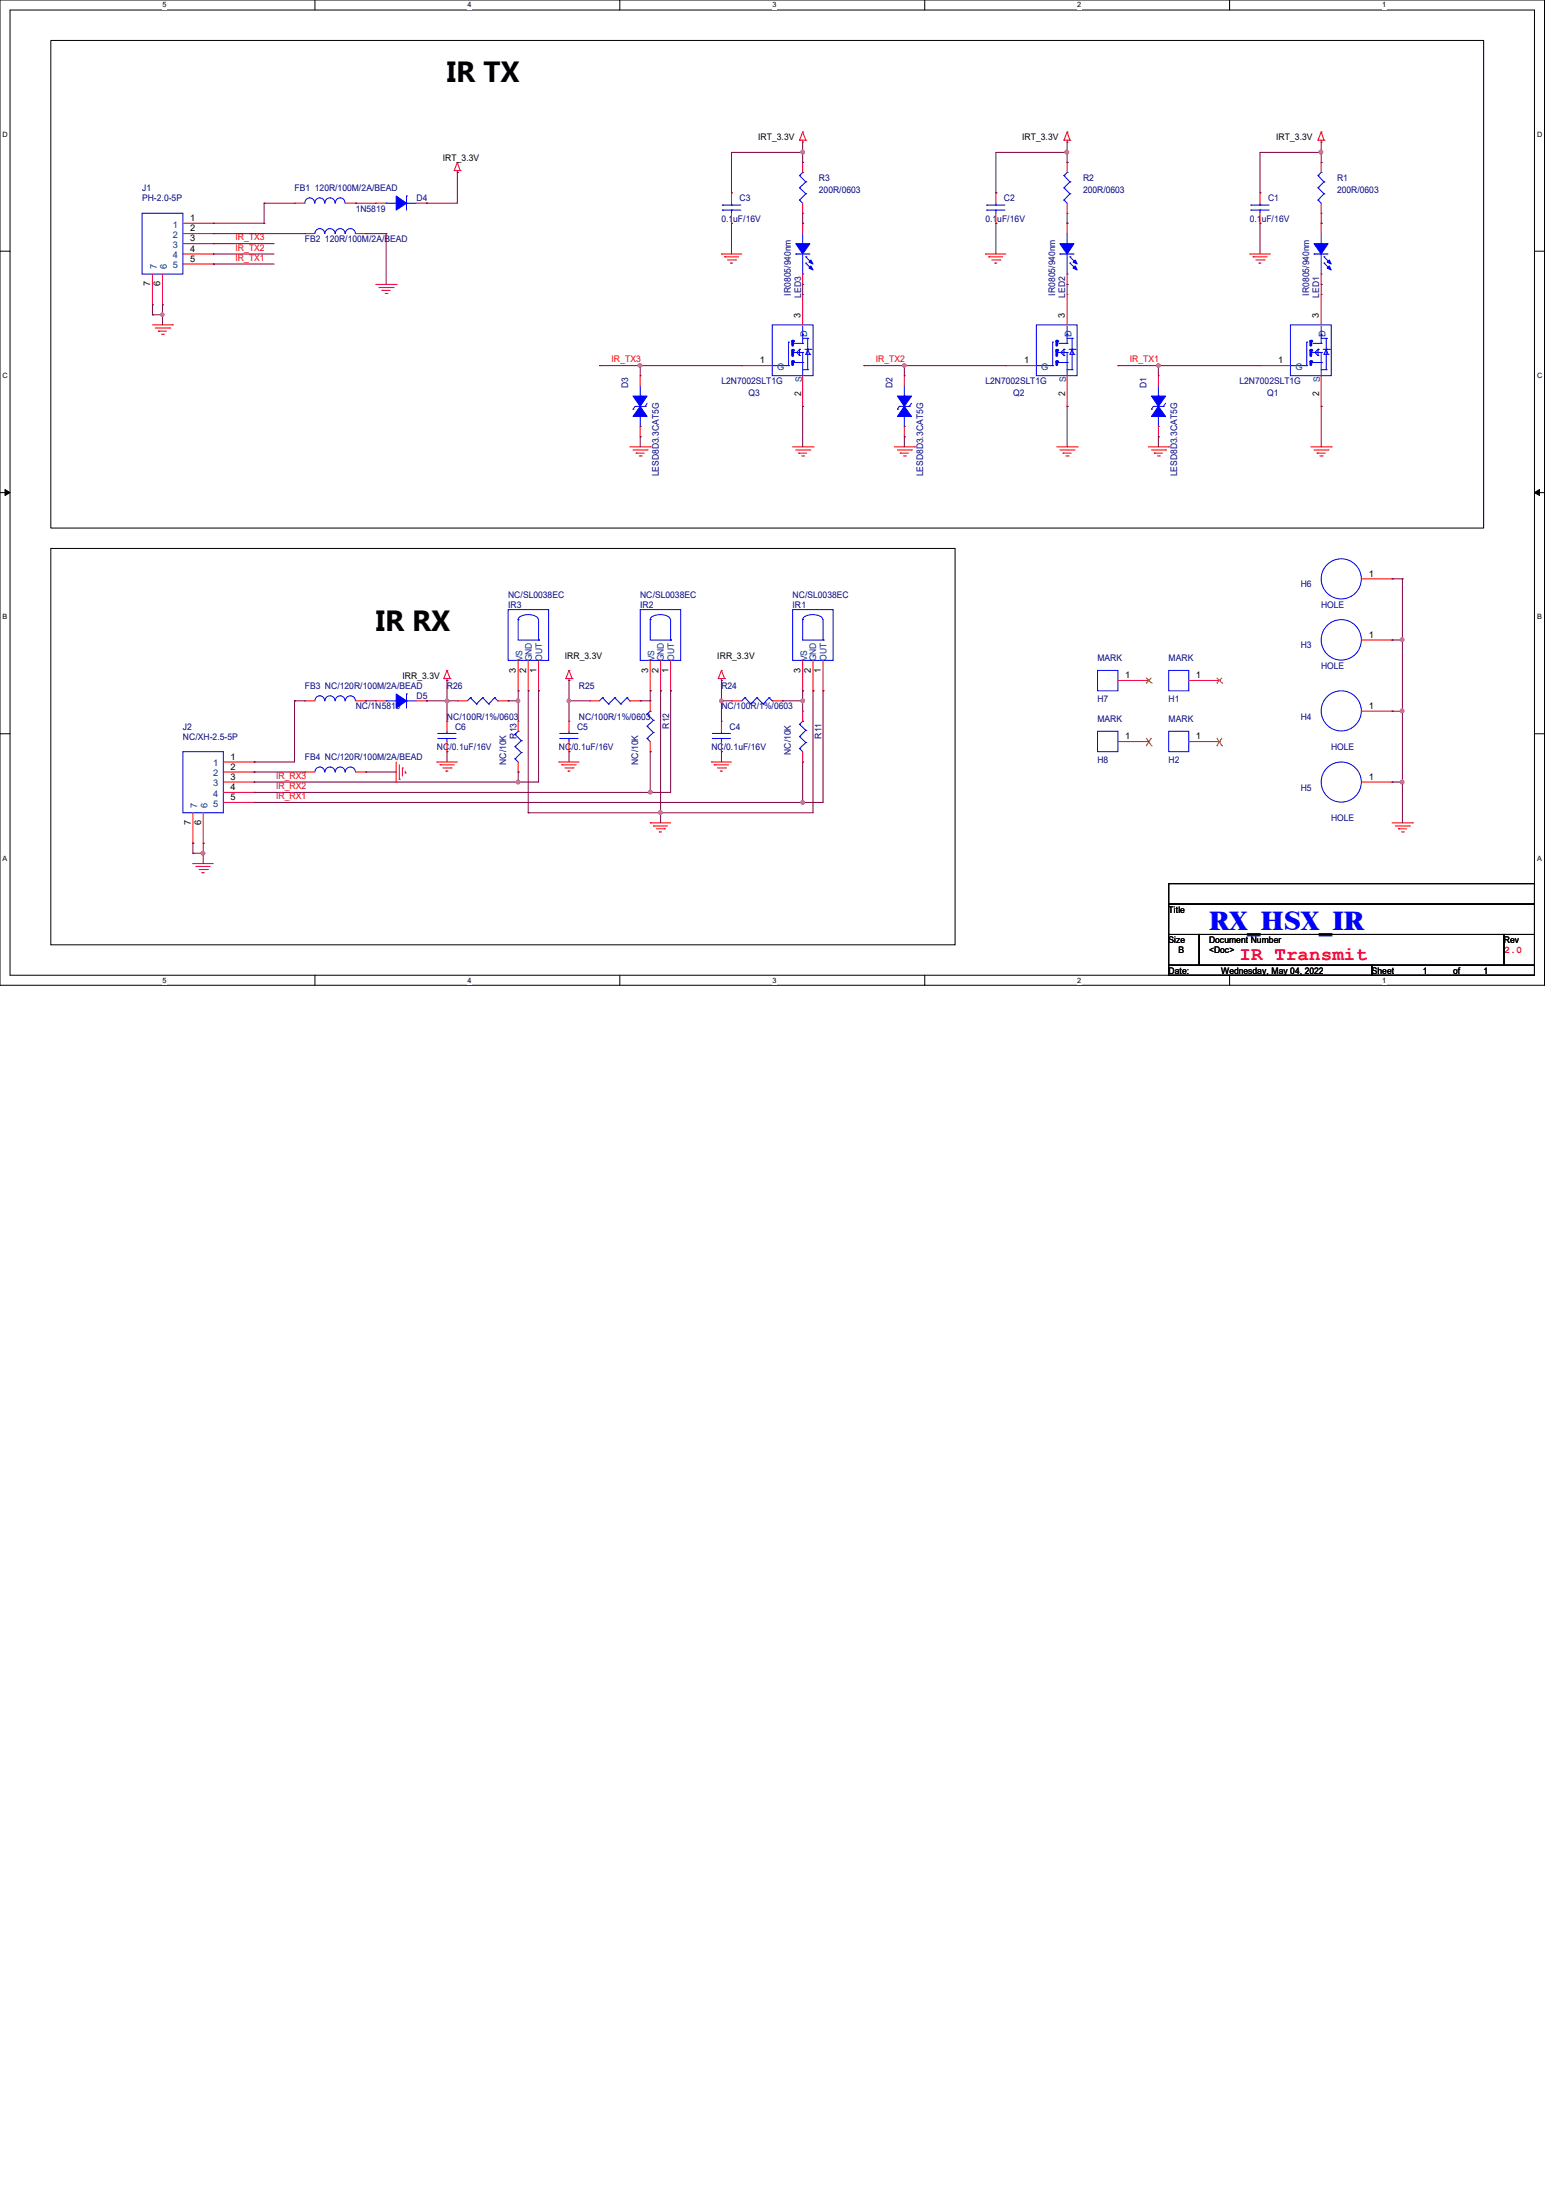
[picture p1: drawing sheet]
<svg xmlns="http://www.w3.org/2000/svg" width="210mm" height="297mm" viewBox="0 0 210 297" stroke-linecap="round" stroke-linejoin="round" font-family="sans-serif">
<path d="M0 0h208.4v133h-208.4zM1.4 1.4h205.7v130.3h-205.7z" fill="none" stroke="#000" stroke-width=".13"/>
<g fill="#fff">
<path d="M21.9 .1h.6v1.1h-.6z"/>
<path d="M21.9 131.8h.6v1.1h-.6z"/>
</g>
<path d="M42.5 0v1.4M42.5 131.7v1.3" fill="none" stroke="#000" stroke-width=".13"/>
<g fill="#fff">
<path d="M63.1 .1h.5v1.1h-.5z"/>
<path d="M63.1 131.8h.5v1.1h-.5z"/>
</g>
<path d="M83.7 0v1.4M83.7 131.7v1.3" fill="none" stroke="#000" stroke-width=".13"/>
<g fill="#fff">
<path d="M104.2 .1h.6v1.1h-.6z"/>
<path d="M104.2 131.8h.6v1.1h-.6z"/>
</g>
<path d="M124.8 0v1.4M124.8 131.7v1.3" fill="none" stroke="#000" stroke-width=".13"/>
<g fill="#fff">
<path d="M145.4 .1h.5v1.1h-.5z"/>
<path d="M145.4 131.8h.5v1.1h-.5z"/>
</g>
<path d="M165.9 0v1.4M165.9 131.7v1.3" fill="none" stroke="#000" stroke-width=".13"/>
<g fill="#fff">
<path d="M186.5 .1h.6v1.1h-.6z"/>
<path d="M186.5 131.8h.6v1.1h-.6z"/>
<path d="M.3 17.6h.8v1.1h-.8z"/>
<path d="M207.4 17.6h.8v1.1h-.8z"/>
<path d="M.3 50.2h.8v1.1h-.8z"/>
<path d="M207.4 50.2h.8v1.1h-.8z"/>
</g>
<path d="M0 33.9h1.4M207.1 33.9h1.3" fill="none" stroke="#000" stroke-width=".13"/>
<g fill="#fff">
<path d="M.3 82.8h.7v1.1h-.7z"/>
<path d="M207.4 82.8h.7v1.1h-.7z"/>
</g>
<path d="M0 66.5h1.4M207.1 66.5h1.3" fill="none" stroke="#000" stroke-width=".13"/>
<path d="M.7 66.1l.7 .4-.7 .4zM207.1 66.5l.7-.4v.8z" fill="#000" stroke="#000" stroke-width=".13"/>
<g fill="#fff">
<path d="M.3 115.3h.7v1.1h-.7z"/>
<path d="M207.4 115.3h.7v1.1h-.7z"/>
</g>
<path d="M6.9 5.5h193.3v65.8h-193.3zM6.9 74h122v53.6h-122zM0 99.1h1.4M207.1 99.1h1.3M157.7 119.3h49.4v2.7h-49.4zM157.7 122h49.4v4.2h-49.4zM157.7 126.2h4.1v4.1h-4.1zM157.7 130.3h27.5v1.4h-27.5zM161.8 126.2h41.2v4.1h-41.2zM185.2 130.3h21.9v1.4h-21.9zM203 126.2h4.1v4.1h-4.1z" fill="none" stroke="#000" stroke-width=".13"/>
<g fill="none" stroke="#f00" stroke-width=".13">
<path d="M107.9 18.9h.1M107.9 18.9h.9M108.3 19.2h.1M108.3 17.8h.1M108.3 18.9v.3M108.3 17.8l.5 1.1M108.3 17.8l-.4 1.1M108.8 18.9h.1M143.6 18.9h.1M143.6 18.9h.8M144 19.2h.1M144 17.8h.1"/>
<path d="M144 18.9v.3M144 17.8l.4 1.1M144 17.8l-.4 1.1M144.4 18.9h.1M177.9 18.9h.1M177.9 18.9h.8M178.3 19.2h.1M178.3 17.8h.1M178.3 18.9v.3M178.3 17.8l.4 1.1M178.3 17.8l-.4 1.1M178.7 18.9h.1"/>
<path d="M39.8 27.4h.1M39.8 27.4h1.3M41.1 31.5h.1M41.1 31.5h1.4M46.6 27.4h1.4M48 27.4h.1M48 31.5h1.4M49.4 31.5h.1M50.7 27.4h.1M50.7 38.4h2.8M50.7 27.4h1.4M51.1 38.8h1.9"/>
<path d="M51.6 39.2h.1M51.6 39.2h1.1M52 39.6h.2M52.2 39.6h.1M53 38.8h.1M53.5 38.4h.1M56.2 27.4h1.4M57.6 27.4h.1M61.3 23h.1M61.3 23h.8M61.7 23.3h.1M61.7 21.9h.1"/>
<path d="M61.7 23v.3M61.7 21.9l.4 1.1M61.7 21.9l-.4 1.1M62.1 23h.1M97.4 34.3h.1M97.4 34.3h2.7M97.8 34.7h.1M97.8 34.7h1.9M98.2 35.1h1.1M98.6 35.5h.1M98.6 35.5h.3M98.7 26h.1"/>
<path d="M98.7 30.1h.1M98.7 26v1.4M98.7 28.8v1.3M99.3 35.1h.1M133 34.3h.1M133 34.3h2.8M133.4 34.7h.1M133.4 34.7h1.9M133.9 35.1h1.1M134.3 35.5h.1M134.3 35.5h.2M134.4 26h.1"/>
<path d="M134.4 30.1h.1M134.4 26v1.4M134.4 28.8v1.3M135 35.1h.1M168.7 34.3h.1M168.7 34.3h2.7M169.1 34.7h.1M169.1 34.7h1.9M169.5 35.1h1.1M169.9 35.5h.1M169.9 35.5h.3M170.1 26h.1"/>
<path d="M170.1 30.1h.1M170.1 26v1.4M170.1 28.8v1.3M170.6 35.1h.1M178.3 28.8h.1M178.3 21.9h.1M178.3 30.1h.1M178.3 38.4h.1M178.3 21.9v1.4M178.3 27.4v1.4M178.3 30.1v1.4M178.3 37v1.4"/>
<path d="M20.6 43.9h2.7M21 44.3h1.9M21.4 44.7h.1M21.4 44.7h1.1M21.8 45.1h.3M22.1 45.1h.1M22.9 44.3h.1M23.3 43.9h.1M86.4 50.7h.1M86.4 59h.1M86.4 50.7v1.4M86.4 57.6v1.4"/>
<path d="M122 50.7h.1M122 59h.1M122 50.7v1.4M122 57.6v1.4M156.3 50.7h.1M156.3 59h.1M156.3 50.7v1.4M156.3 57.6v1.4M85 60.3h2.8M85.4 60.7h1.9M85.9 61.2h.1M85.9 61.2h1.1"/>
<path d="M86.3 61.6h.2M86.5 61.6h.1M87.3 60.7h.1M87.8 60.3h.1M107 60.3h2.7M107.4 60.7h1.9M107.8 61.2h.1M107.8 61.2h1.1M108.2 61.6h.3M108.5 61.6h.1M109.3 60.7h.1M109.7 60.3h.1"/>
<path d="M120.7 60.3h2.7M121.1 60.7h1.9M121.5 61.2h.1M121.5 61.2h1.1M121.9 61.6h.3M122.2 61.6h.1M123 60.7h.1M123.4 60.3h.1M142.6 60.3h2.8M143 60.7h1.9M143.5 61.2h.1M143.5 61.2h1.1"/>
<path d="M143.8 61.6h.3M144.1 61.6h.1M144.9 60.7h.1M145.4 60.3h.1M155 60.3h2.7M155.4 60.7h1.9M155.8 61.2h.1M155.8 61.2h1.1M156.2 61.6h.3M156.5 61.6h.1M157.3 60.7h.1M157.7 60.3h.1"/>
<path d="M176.9 60.3h2.8M177.3 60.7h1.9M177.8 61.2h.1M177.8 61.2h1.1M178.1 61.6h.3M178.4 61.6h.1M179.2 60.7h.1M179.7 60.3h.1M183.8 78.1h4.1M187.9 78.1h.1M41.1 94.6h.1M41.1 94.6h1.4"/>
<path d="M48 94.6h1.4M49.4 94.6h.1M50.7 94.6h.1M50.7 94.6h1.4M56.2 94.6h1.4M57.6 94.6h.1M59.9 91.6h.1M59.9 91.6h.8M60.3 91.9h.1M60.3 90.5h.1M60.3 97.4h.1M60.3 91.6v.3"/>
<path d="M60.3 97.4v1.3M60.3 90.5l.4 1.1M60.3 90.5l-.4 1.1M60.7 91.6h.1M69.9 93.3h.1M69.9 89.2v4.1M71.3 93.3h.1M71.3 89.2v4.1M72.7 93.3h.1M72.7 89.2v4.1M76.4 91.6h.1M76.4 91.6h.8"/>
<path d="M76.8 91.9h.1M76.8 90.5h.1M76.8 97.4h.1M76.8 91.6v.3M76.8 97.4v1.3M76.8 90.5l.4 1.1M76.8 90.5l-.4 1.1M77.2 91.6h.1M79.5 94.6h.1M79.5 94.6h1.4M85 94.6h1.4M86.4 94.6h.1"/>
<path d="M96.9 91.6h.1M96.9 91.6h.9M97.4 91.9h.1M97.4 90.5h.1M97.4 97.4h.1M97.4 91.6v.3M97.4 97.4v1.3M97.4 90.5l.4 1.1M97.4 90.5l-.5 1.1M97.8 91.6h.1M98.7 94.6h.1M98.7 94.6h1.4"/>
<path d="M104.2 94.6h1.4M105.6 94.6h.1M108.3 93.3h.1M108.3 96h.1M108.3 89.2v4.1M108.3 96v1.4M109.7 93.3h.1M109.7 89.2v4.1M111.1 93.3h.1M111.1 89.2v4.1M160.4 91.9h4.2M164.6 91.9h.1"/>
<path d="M183.8 96h4.1M187.9 96h.1M26 116.6h.1M26 113.8h.1M26 116.6h2.8M26 109.7v4.1M26.5 117h.1M26.5 117h1.9M26.9 117.4h1.1M27.3 117.8h.1M27.3 117.8h.3M27.4 113.8h.1"/>
<path d="M27.4 109.7v4.1M28 117.4h.1M30.1 102.9h4.2M30.1 104.2h4.2M30.1 105.6h4.2M30.1 107h4.2M30.1 108.3h4.2M34.3 102.9h.1M34.3 104.2h.1M34.3 105.6h.1M34.3 107h.1M34.3 108.3h.1"/>
<path d="M41.1 104.2h.1M41.1 104.2h1.4M48 104.2h1.4M49.4 104.2h.1M53.5 105.6h.1M53.5 102.9v2.7M53.9 105.2h.1M53.9 103.3v1.9M54.3 103.7h.1M54.3 103.7v1.1M54.7 104.4h.1M54.7 104.1v.3"/>
<path d="M59 102.9h.1M59 102.9h2.7M59.4 103.3h.1M59.4 103.3h1.9M59.8 103.7h1.1M60.2 104.1h.1M60.2 104.1h.3M60.3 101.5h.1M60.3 100.1v1.4M60.9 103.7h.1M75.4 102.9h.1M75.4 102.9h2.7"/>
<path d="M75.8 103.3h.1M75.8 103.3h2M76.2 103.7h1.1M76.7 104.1h.1M76.7 104.1h.2M76.8 101.5h.1M76.8 100.1v1.4M77.3 103.7h.1M87.8 111.1h.1M87.8 111.1h2.7M88.2 111.5h.1M88.2 111.5h1.9"/>
<path d="M88.6 111.9h1.1M89 112.3h.1M89 112.3h.3M89.7 111.9h.1M96 102.9h.1M96 102.9h2.7M96.4 103.3h.1M96.4 103.3h1.9M96.8 103.7h1.1M97.2 104.1h.1M97.2 104.1h.3M97.4 101.5h.1"/>
<path d="M97.4 100.1v1.4M97.9 103.7h.1M108.3 102.9h.1M108.3 101.5v1.4M150.9 100.1h4.1M155 100.1h.1M183.8 105.6h4.1M187.9 105.6h.1M187.9 111.1h2.7M188.3 111.5h1.9M188.7 111.9h.1M188.7 111.9h1.1"/>
<path d="M189.1 112.3h.3M189.4 112.3h.1M190.2 111.5h.1M190.6 111.1h.1"/>
</g>
<g fill="none" stroke="#00f" stroke-width=".13">
<path d="M42.5 27.4a.66 .66 0 0 0-.7-.7 .66 .66 0 0 0-.6 .7M42.5 31.5a.66 .66 0 0 1 .7-.6 .66 .66 0 0 1 .6 .6M43.8 27.4a.66 .66 0 0 0-.6-.7 .66 .66 0 0 0-.7 .7M43.9 31.5a.68 .68 0 0 1 .6-.6 .68 .68 0 0 1 .7 .6M45.2 27.4a.68 .68 0 0 0-.7-.7 .68 .68 0 0 0-.6 .7M45.3 31.5a.66 .66 0 0 1 .6-.6 .66 .66 0 0 1 .7 .6M46.6 27.4a.66 .66 0 0 0-.7-.7 .66 .66 0 0 0-.6 .7M46.6 31.5a.68 .68 0 0 1 .7-.6 .68 .68 0 0 1 .7 .6M52.1 27.4h.1M52.1 27.4h1.4M54.9 27.4h.1M54.9 26.5h.1"/>
<path d="M54.9 27.4h1.3M54.9 26.5v1.9M97.5 28.4h.1M97.5 27.7h.1M97.5 28.4h2.5M97.5 27.7h2.5M98.7 27.7h.1M98.7 28.4h.1M98.7 27.4v.3M98.7 28.4v.4M133.2 28.4h.1M133.2 27.7h.1"/>
<path d="M133.2 28.4h2.4M133.2 27.7h2.4M134.4 27.7h.1M134.4 28.4h.1M134.4 27.4v.3M134.4 28.4v.4M168.8 28.4h.1M168.8 27.7h.1M168.8 28.4h2.5M168.8 27.7h2.5M170.1 27.7h.1M170.1 28.4h.1"/>
<path d="M170.1 27.4v.3M170.1 28.4v.4M177.3 34.3h.1M177.3 34.3h1.9M177.9 27h.1M177.9 25.4h.1M177.9 23.7h.1M177.9 27l.4 .4M177.9 25.4l.8 .8M177.9 23.7l.8 .9M178.3 23.3h.1M178.3 32.9h.1"/>
<path d="M178.3 37h.1M178.3 23.3l-.4 .4M178.3 31.5v1.4M178.3 34.3v2.7M178.7 26.2h.1M178.7 24.6h.1M178.7 34.7h.1M178.7 35.5h.1M178.7 26.2l-.8 .8M178.7 24.6l-.8 .8M178.7 34.7l.8 .8M178.7 35.5l.8 .8"/>
<path d="M85.4 55.2h.1M85.7 54.9h.1M85.7 54.9h1.4M85.7 54.9l-.3 .3M86.4 53.5h.1M86.4 56.2h.1M86.4 57.6h.1M86.4 52.1v1.4M86.4 54.9v2.7M87.1 54.9h.1M87.3 54.4l-.2 .5M104.2 43.9h5.5v6.8h-5.5z"/>
<path d="M105.6 49.4h.8M106.4 49.4h.1M106.4 46.2h.1M106.4 46.2v3.2M121.1 55.2h.1M121.4 54.9h.1M121.4 54.9h1.3M121.4 54.9l-.3 .3M122 53.5h.1M122 56.2h.1M122 57.6h.1M122 52.1v1.4"/>
<path d="M122 54.9v2.7M122.7 54.9h.1M123 54.4l-.3 .5M155.4 55.2h.1M155.7 54.9h.1M155.7 54.9h1.3M155.7 54.9l-.3 .3M156.3 53.5h.1M156.3 56.2h.1M156.3 57.6h.1M156.3 52.1v1.4M156.3 54.9v2.7"/>
<path d="M157 54.9h.1M157.3 54.4l-.3 .5M42.5 94.6a.66 .66 0 0 1 .7-.7 .66 .66 0 0 1 .6 .7M43.9 94.6a.68 .68 0 0 1 .6-.7 .68 .68 0 0 1 .7 .7M45.3 94.6a.66 .66 0 0 1 .6-.7 .66 .66 0 0 1 .7 .7M46.6 94.6a.68 .68 0 0 1 .7-.7 .68 .68 0 0 1 .7 .7M52.1 94.6h.1M52.1 94.6h1.4M54.9 94.6h.1M54.9 93.7h.1M54.9 93.7v1.9M54.9 94.6h1.3"/>
<path d="M59.1 99.7h.1M59.1 99h.1M59.1 99.7h2.5M59.1 99h2.5M60.3 99h.1M60.3 99.7h.1M60.3 98.7v.3M60.3 99.7v.4M68.6 82.3h5.4v6.9h-5.4zM69.9 83.7h.1M69.9 83.7v-.1a.62 .62 0 0 1 .6-.5 2.1 2.1 0 0 1 2.1 .3v.3M69.9 83.7v2.7h2.8"/>
<path d="M72.7 86.4h.1M72.7 83.7v2.7M75.6 99.7h.1M75.6 99h.1M75.6 99.7h2.4M75.6 99h2.4M76.8 99h.1M76.8 99.7h.1M76.8 98.7v.3M76.8 99.7v.4M81.3 94.2h.1M81.3 94.2l-.4 .4"/>
<path d="M81.3 94.2l.8 .8M82.1 95h.1M83 94.2h.1M83 94.2l-.9 .8M83 94.2l.8 .8M83.8 95h.1M84.6 94.2h.1M84.6 94.2l-.8 .8M84.6 94.2l.4 .4M85 94.6h.1M96.1 99.7h.1M96.1 99h.1"/>
<path d="M96.1 99.7h2.5M96.1 99h2.5M97.4 99h.1M97.4 99.7h.1M97.4 98.7v.3M97.4 99.7v.4M100.5 94.2h.1M100.5 94.2l-.4 .4M100.5 94.2l.8 .8M101.3 95h.1M102.2 94.2h.1M102.2 94.2l-.9 .8"/>
<path d="M102.2 94.2l.8 .8M103 95h.1M103.8 94.2h.1M103.8 94.2l-.8 .8M103.8 94.2l.4 .4M104.2 94.6h.1M107 82.3h5.4v6.9h-5.4zM107.9 99.4h.1M107.9 97.8h.1M107.9 99.4l.9 .8M107.9 97.8l.9 .8M108.3 83.7h.1"/>
<path d="M108.3 83.7v-.1a.62 .62 0 0 1 .6-.5 2.1 2.1 0 0 1 2.1 .3v.3M108.3 97.4h.1M108.3 83.7v2.7h2.8M108.3 97.4l-.4 .4M108.8 98.6h.1M108.8 98.6l-.9 .8M111.1 86.4h.1M111.1 83.7v2.7M148.1 98.7h2.8v2.8h-2.8zM157.7 90.5h2.7v2.8h-2.7zM24.7 101.5h5.4v8.2h-5.4zM42.5 104.2a.66 .66 0 0 1 .7-.7 .66 .66 0 0 1 .6 .7"/>
<path d="M43.9 104.2a.68 .68 0 0 1 .6-.7 .68 .68 0 0 1 .7 .7M45.3 104.2a.66 .66 0 0 1 .6-.7 .66 .66 0 0 1 .7 .7M46.6 104.2a.68 .68 0 0 1 .7-.7 .68 .68 0 0 1 .7 .7M107.9 101h.1M107.9 101l.4 .5M108.8 100.2h.1M108.8 100.2l-.9 .8"/>
<circle cx="181" cy="78.1" r="2.71"/>
<circle cx="181" cy="96" r="2.71"/>
<circle cx="181" cy="105.6" r="2.71"/>
</g>
<path d="M154.7 99.6l.7 1.1M155.4 99.6l-.7 1.1M164.2 92.2h.1M164.2 91.5l.7 .7M164.9 92.2h.1M164.9 91.5l-.7 .7M154.7 100.7h.1M155.4 100.7h.1" fill="none" stroke="#804000" stroke-width=".13"/>
<g fill="#00f" stroke="#00f" stroke-width=".13">
<path d="M177.3 32.9h1.9l-.9 1.4z" fill-rule="evenodd"/>
<path d="M179.4 35.9l.3 .5-.6-.2z" fill-rule="evenodd"/>
<path d="M179.4 35.1l.3 .5-.6-.2z" fill-rule="evenodd"/>
<path d="M85.4 53.5h1.9l-.9 1.4z" fill-rule="evenodd"/>
<path d="M86.4 54.9l.9 1.3h-1.9z" fill-rule="evenodd"/>
<path d="M53.5 26.5l1.4 .9-1.4 1z" fill-rule="evenodd"/>
<path d="M121.1 53.5h1.9l-1 1.4z" fill-rule="evenodd"/>
<path d="M122 54.9l1 1.3h-1.9z" fill-rule="evenodd"/>
<path d="M53.5 93.7l1.4 .9-1.4 1z" fill-rule="evenodd"/>
<path d="M155.4 53.5h1.9l-1 1.4z" fill-rule="evenodd"/>
<path d="M156.3 54.9l1 1.3h-1.9z" fill-rule="evenodd"/>
</g>
<path d="M107 48.8v.4" fill="none" stroke="#00f" stroke-width=".38"/>
<circle cx="107" cy="48.8" r=".19" fill="#00f"/>
<path d="M107 47.3v.7" fill="none" stroke="#00f" stroke-width=".38"/>
<circle cx="107" cy="47.3" r=".19" fill="#00f"/>
<path d="M107 46.1v.5" fill="none" stroke="#00f" stroke-width=".38"/>
<circle cx="107" cy="46.1" r=".19" fill="#00f"/>
<g fill="none" stroke="#00f" stroke-width=".13">
<path d="M104.2 49.4h.1M104.2 49.4h1.4M107.1 48.9h1.2M107.1 47.6h1.2M107.2 46.4h1.1M107.9 47.2h.1M107.9 48h.1M107.9 47.2v.8M107.9 47.2l-.4 .4 .4 .4M108.3 48.9h.1M108.3 47.6h.1M108.3 46.4h.1"/>
<path d="M108.3 45.1h.1M108.3 45.3h.1M108.3 44v2.4M108.3 47.6v3.1M108.3 49.9h.7M108.3 45.7h.7M108.6 47.2h.8M109 49.9h.1M109 45.7h.1M109 47.2h.1M109 45.7v4.2M109 47.2l.3 .6"/>
<path d="M109 47.2l-.2 .6h.5M109.3 47.8h.1M109.4 47.2h.1M139.9 43.9h5.5v6.8h-5.5zM141.3 49.4h.8M142.1 49.4h.1M142.1 46.2h.1M142.1 46.2v3.2"/>
</g>
<path d="M108.3 39.8h.1M108.3 39.8v4.1M100.1 49.4h.1M100.1 49.4h4.1M108.3 54.9h.1M108.3 50.7v4.2" fill="none" stroke="#f00" stroke-width=".13"/>
<path d="M142.6 48.8v.4" fill="none" stroke="#00f" stroke-width=".38"/>
<circle cx="142.6" cy="48.8" r=".19" fill="#00f"/>
<path d="M142.6 47.3v.7" fill="none" stroke="#00f" stroke-width=".38"/>
<circle cx="142.6" cy="47.3" r=".19" fill="#00f"/>
<path d="M142.6 46.1v.5" fill="none" stroke="#00f" stroke-width=".38"/>
<circle cx="142.6" cy="46.1" r=".19" fill="#00f"/>
<g fill="none" stroke="#00f" stroke-width=".13">
<path d="M19.2 28.8h5.5v8.2h-5.5zM107.4 34.3h.1M107.4 34.3h1.9M107.9 27h.1M107.9 25.4h.1M107.9 23.7h.1M107.9 27l.4 .4M107.9 25.4l.9 .8M107.9 23.7l.9 .9M108.3 32.9h.1M108.3 37h.1M108.3 23.3h.1"/>
<path d="M108.3 31.5v1.4M108.3 34.3v2.7M108.3 23.3l-.4 .4M108.8 34.7h.1M108.8 35.5h.1M108.8 26.2h.1M108.8 24.6h.1M108.8 34.7l.8 .8M108.8 35.5l.8 .8M108.8 26.2l-.9 .8M108.8 24.6l-.9 .8M143.6 27h.1"/>
<path d="M143.6 25.4h.1M143.6 23.7h.1M143.6 27l.4 .4M143.6 25.4l.8 .8M143.6 23.7l.8 .9M144 23.3h.1M144 23.3l-.4 .4M144.4 26.2h.1M144.4 24.6h.1M144.4 26.2l-.8 .8M144.4 24.6l-.8 .8M139.9 49.4h.1"/>
<path d="M139.9 49.4h1.4M142.7 48.9h1.3M142.7 47.6h1.3M142.9 46.4h1.1M143.6 47.2h.1M143.6 48h.1M143.6 47.2v.8M143.6 47.2l-.4 .4 .4 .4M144 48.9h.1M144 47.6h.1M144 46.4h.1M144 45.1h.1"/>
<path d="M144 45.3h.1M144 44v2.4M144 47.6v3.1M144 49.9h.7M144 45.7h.7M144.3 47.2h.8M144.7 49.9h.1M144.7 45.7h.1M144.7 47.2h.1M144.7 45.7v4.2M144.7 47.2l.2 .6M144.7 47.2l-.3 .6h.5"/>
<path d="M144.9 47.8h.1M145.1 47.2h.1M174.2 43.9h5.5v6.8h-5.5zM175.6 49.4h.8M176.4 49.4h.1M176.4 46.2h.1M176.4 46.2v3.2M69.5 99.1h.1M69.5 99.1l.9 .9M69.9 98.7h.1M69.9 98.7l-.4 .4M70.4 100h.1"/>
<path d="M70.4 100l-.9 .8M86.4 82.3h5.5v6.9h-5.5zM87.8 83.7h.1M87.8 83.7v-.1a.62 .62 0 0 1 .5-.5 2.1 2.1 0 0 1 2.1 .3l.1 .3M87.8 83.7v2.7h2.7M90.5 86.4h.1M90.5 83.7v2.7M148.1 90.5h2.8v2.8h-2.8zM157.7 98.7h2.7v2.8h-2.7zM69.5 102.4h.1M69.5 100.8h.1M69.5 102.4l.4 .5"/>
<path d="M69.5 100.8l.9 .8M70.4 101.6h.1M70.4 101.6l-.9 .8"/>
<circle cx="181" cy="86.4" r="2.72"/>
</g>
<g fill="none" stroke="#f00" stroke-width=".13">
<path d="M20.6 37v4.1M21.9 37v4.1M24.7 30.1h4.1M24.7 31.5h4.1M24.7 32.9h4.1M24.7 34.3h4.1M24.7 35.6h4.1M28.8 30.1h.1M28.8 31.5h.1M28.8 32.9h.1M28.8 34.3h.1M28.8 35.6h.1"/>
<path d="M108.3 30.1h.1M108.3 38.4h.1M108.3 28.8h.1M108.3 21.9h.1M108.3 21.9v1.4M108.3 27.4v1.4M108.3 30.1v1.4M108.3 37v1.4M144 39.8h.1M144 28.8h.1M144 21.9h.1M144 21.9v1.4"/>
<path d="M144 27.4v1.4M144 39.8v4.1M20.6 41.1h.1M21.9 41.1h.1M135.8 49.4h.1M135.8 49.4h4.1M144 54.9h.1M144 50.7v4.2M69.9 97.4h.1M69.9 97.4v1.3M87.8 93.3h.1M87.8 89.2v4.1"/>
<path d="M89.2 93.3h.1M89.2 89.2v4.1M90.5 93.3h.1M90.5 89.2v4.1M150.9 91.9h4.1M155 91.9h.1M183.8 86.4h4.1M187.9 86.4h.1M69.9 104.2h.1M69.9 102.9v1.3M160.4 100.1h4.2M164.6 100.1h.1"/>
</g>
<g fill="#00f" stroke="#00f" stroke-width=".13">
<path d="M107.4 32.9h1.9l-1 1.4z" fill-rule="evenodd"/>
<path d="M109.4 35.9l.3 .5-.5-.2z" fill-rule="evenodd"/>
<path d="M109.4 35.1l.3 .5-.5-.2z" fill-rule="evenodd"/>
</g>
<path d="M154.7 92.2h.1M154.7 91.5l.7 .7M155.4 92.2h.1M155.4 91.5l-.7 .7M164.2 99.6l.7 1.1M164.9 99.6l-.7 1.1M164.2 100.7h.1M164.9 100.7h.1" fill="none" stroke="#804000" stroke-width=".13"/>
<path d="M176.9 48.8v.4" fill="none" stroke="#00f" stroke-width=".38"/>
<circle cx="176.9" cy="48.8" r=".19" fill="#00f"/>
<path d="M176.9 47.3v.7" fill="none" stroke="#00f" stroke-width=".38"/>
<circle cx="176.9" cy="47.3" r=".19" fill="#00f"/>
<path d="M176.9 46.1v.5" fill="none" stroke="#00f" stroke-width=".38"/>
<circle cx="176.9" cy="46.1" r=".19" fill="#00f"/>
<g fill="none" stroke="#00f" stroke-width=".13">
<path d="M143 34.3h.1M143 34.3h1.9M144 32.9h.1M144 37h.1M144 31.5v1.4M144 34.3v2.7M144.4 34.7h.1M144.4 35.5h.1M144.4 34.7l.8 .8M144.4 35.5l.8 .8M174.2 49.4h.1M174.2 49.4h1.4"/>
<path d="M177 48.9h1.3M177 47.6h1.3M177.2 46.4h1.1M177.9 47.2h.1M177.9 48h.1M177.9 47.2v.8M177.9 47.2l-.4 .4 .4 .4M178.3 48.9h.1M178.3 47.6h.1M178.3 46.4h.1M178.3 45.1h.1M178.3 45.3h.1"/>
<path d="M178.3 44v2.4M178.3 47.6v3.1M178.3 49.9h.7M178.3 45.7h.7M178.6 47.2h.8M179 49.9h.1M179 45.7h.1M179 47.2h.1M179 45.7v4.2M179 47.2l.2 .6M179 47.2l-.3 .6h.5M179.2 47.8h.1"/>
<path d="M179.4 47.2h.1M63.5 94.2h.1M63.5 94.2l-.4 .4M63.5 94.2l.8 .8M64.3 95h.1M65.2 94.2h.1M65.2 94.2l-.9 .8M65.2 94.2l.8 .8M66 95h.1M66.8 94.2h.1M66.8 94.2l-.8 .8M66.8 94.2l.4 .4"/>
<path d="M67.2 94.6h.1M87.3 99.7h.1M87.3 98h.1M87.3 96.4h.1M87.3 99.7l.5 .4M87.3 98l.9 .9M87.3 96.4l.9 .8M87.8 96h.1M87.8 96l-.5 .4M88.2 98.9h.1M88.2 97.2h.1M88.2 98.9l-.9 .8"/>
<path d="M88.2 97.2l-.9 .8"/>
</g>
<g fill="none" stroke="#f00" stroke-width=".13">
<path d="M144 30.1h.1M144 38.4h.1M144 30.1v1.4M144 37v1.4M178.3 39.8h.1M178.3 39.8v4.1M170.1 49.4h.1M170.1 49.4h4.1M178.3 54.9h.1M178.3 50.7v4.2M61.7 94.6h.1M61.7 94.6h1.4"/>
<path d="M67.2 94.6h1.4M68.6 94.6h.1M87.8 94.6h.1M87.8 94.6v1.4M87.8 101.5h.1M87.8 100.1v1.4"/>
</g>
<g fill="#00f" stroke="#00f" stroke-width=".13">
<path d="M143 32.9h1.9l-.9 1.4z" fill-rule="evenodd"/>
<path d="M145.1 35.9l.3 .5-.6-.2z" fill-rule="evenodd"/>
<path d="M145.1 35.1l.3 .5-.6-.2z" fill-rule="evenodd"/>
</g>
<g fill="none" stroke="#800040" stroke-width=".13">
<path d="M108.3 19.2v2.7M144 19.2v2.7M178.3 19.2v2.7M28.8 30.1h.1M28.8 32.9h.1M28.8 34.3h.1M28.8 35.6h.1M28.8 30.1h6.8M28.8 31.5h12.3M28.8 32.9h8.2M28.8 34.3h8.2M28.8 35.6h8.2"/>
<path d="M35.6 27.4h.1M35.6 30.1h.1M35.6 27.4h4.2M35.6 27.4v2.7M41.1 31.5h.1M48 27.4h.1M48 27.4h2.7M49.4 31.5h.1M49.4 31.5h2.7M52.1 31.5h.1M52.1 31.5v6.9M57.6 27.4h.1"/>
<path d="M61.7 23.3h.1M61.7 23.3v4.1h-4.1M98.7 26h.1M98.7 30.1h.1M98.7 30.1v4.2M108.3 20.6h.1M108.3 38.4h.1M108.3 30.1h.1M108.3 21.9h.1M108.3 28.8v1.3M108.3 38.4v1.4M108.3 20.6h-9.6v5.4"/>
<path d="M134.4 26h.1M134.4 30.1h.1M134.4 30.1v4.2M144 38.4h.1M144 20.6h.1M144 30.1h.1M144 21.9h.1M144 28.8v1.3M144 38.4v1.4M144 20.6h-9.6v5.4M170.1 26h.1M170.1 30.1h.1"/>
<path d="M170.1 30.1v4.2M178.3 38.4h.1M178.3 30.1h.1M178.3 20.6h.1M178.3 21.9h.1M178.3 28.8v1.3M178.3 38.4v1.4M178.3 20.6h-8.2v5.4M20.6 41.1h.1M20.6 42.5h.1M20.6 41.1v1.4M20.6 42.5h1.3"/>
<path d="M21.9 41.1h.1M21.9 42.5h.1M21.9 41.1v2.8M80.9 49.4h.1M80.9 49.4h19.2M86.4 49.4h.1M86.4 59h.1M86.4 49.4v1.3M86.4 59v1.3M108.3 54.9h.1M108.3 54.9v5.4M116.6 49.4h.1"/>
<path d="M116.6 49.4h19.2M122 49.4h.1M122 59h.1M122 49.4v1.3M122 59v1.3M144 54.9h.1M144 54.9v5.4M150.9 49.4h.1M150.9 49.4h19.2M156.3 49.4h.1M156.3 59h.1M156.3 49.4v1.3"/>
<path d="M156.3 59v1.3M178.3 54.9h.1M178.3 54.9v5.4M187.9 78.1h.1M187.9 78.1h1.4M189.3 78.1h.1M189.3 78.1v33M39.8 94.6h.1M39.8 94.6v8.3h-5.5M39.8 94.6h1.3M49.4 94.6h.1M49.4 94.6h1.3"/>
<path d="M57.6 94.6h.1M57.6 94.6h4.1M60.3 94.6h.1M60.3 91.9h.1M60.3 91.9v5.5M68.6 94.6h.1M68.6 94.6h1.3M69.9 93.3h.1M69.9 94.6h.1M69.9 93.3v4.1M71.3 93.3h.1M71.3 93.3v16.4"/>
<path d="M72.7 93.3h.1M72.7 93.3v12.3h-38.4M76.8 94.6h.1M76.8 91.9h.1M76.8 94.6h2.7M76.8 91.9v5.5M86.4 94.6h.1M87.8 93.3h.1M87.8 93.3v1.3h-1.4M89.2 93.3h.1M89.2 93.3v17.8M90.5 93.3h.1"/>
<path d="M90.5 93.3v13.7h-56.2M97.4 91.9h.1M97.4 94.6h.1M97.4 94.6h1.3M97.4 91.9v5.5M105.6 94.6h.1M105.6 94.6h2.7M108.3 93.3h.1M108.3 94.6h.1M108.3 93.3v2.7M109.7 93.3h.1M109.7 93.3v16.4h-38.4"/>
<path d="M111.1 93.3h.1M111.1 93.3v15h-76.8M187.9 96h.1M187.9 86.4h.1M187.9 96h1.4M187.9 86.4h1.4M189.3 86.4h.1M189.3 96h.1M26 113.8h.1M26 115.2h.1M26 113.8v1.4M26 115.2h1.4"/>
<path d="M27.4 113.8h.1M27.4 115.2h.1M27.4 113.8v2.8M34.3 102.9h.1M34.3 104.2h.1M34.3 105.6h.1M34.3 107h.1M34.3 108.3h.1M34.3 104.2h6.8M49.4 104.2h.1M49.4 104.2h4.1M60.3 101.5h.1"/>
<path d="M60.3 101.5v1.4M69.9 104.2h.1M69.9 105.6h.1M69.9 104.2v1.4M71.3 109.7h.1M76.8 101.5h.1M76.8 101.5v1.4M87.8 101.5h.1M87.8 107h.1M87.8 101.5v5.5M89.2 109.7h.1M97.4 101.5h.1"/>
<path d="M97.4 101.5v1.4M108.3 102.9h.1M108.3 108.3h.1M108.3 102.9v5.4M187.9 105.6h.1M187.9 105.6h1.4M189.3 105.6h.1"/>
</g>
<g fill="#f0f" stroke="#f0f" stroke-width=".13">
<circle cx="189.2" cy="105.6" r=".25"/>
<circle cx="189.2" cy="96" r=".25"/>
<circle cx="189.2" cy="86.4" r=".25"/>
<circle cx="86.4" cy="49.4" r=".24"/>
<circle cx="122.1" cy="49.4" r=".24"/>
<circle cx="156.3" cy="49.4" r=".24"/>
<circle cx="21.9" cy="42.5" r=".23"/>
<circle cx="69.9" cy="94.6" r=".24"/>
<circle cx="69.9" cy="105.6" r=".24"/>
<circle cx="87.8" cy="106.9" r=".25"/>
<circle cx="108.3" cy="108.3" r=".25"/>
<circle cx="27.4" cy="115.2" r=".25"/>
<circle cx="60.3" cy="94.6" r=".25"/>
<circle cx="144" cy="20.5" r=".25"/>
<circle cx="178.3" cy="20.5" r=".25"/>
<circle cx="89.1" cy="109.7" r=".25"/>
<circle cx="76.8" cy="94.6" r=".24"/>
<circle cx="97.3" cy="94.6" r=".24"/>
<circle cx="108.3" cy="94.6" r=".25"/>
<circle cx="108.3" cy="20.5" r=".25"/>
</g>
<g font-size="3.9">
<text x="60.3" y="11.1">IR TX</text>
<text x="50.7" y="85.1">IR RX</text>
</g>
<text font-size="3.7" fill="#00f" x="163.2" y="125.6">RX_HSX_IR</text>
<text font-size="2.6" fill="#f00" x="167.3" y="129.7">IR Transmit</text>
<text font-size="1.4" fill="#f00" x="203" y="128.7">2.0</text>
<g font-size="1.2">
<text x="59.8" y="21.7">IRT_3.3V</text>
<text x="102.3" y="19">IRT_3.3V</text>
<text x="138" y="19">IRT_3.3V</text>
<text x="172.2" y="19">IRT_3.3V</text>
<text x="25.7" y="29.8">1</text>
<text x="25.7" y="31.2">2</text>
<text x="25.7" y="32.6">3</text>
<text x="25.7" y="34">4</text>
<text x="25.7" y="35.3">5</text>
<text x="20.3" y="38.7" transform="rotate(-90 20.3 38.7)">7</text>
<text x="21.6" y="38.7" transform="rotate(-90 21.6 38.7)">6</text>
<text x="108" y="42.9" transform="rotate(-90 108 42.9)">3</text>
<text x="143.7" y="42.9" transform="rotate(-90 143.7 42.9)">3</text>
<text x="178" y="42.9" transform="rotate(-90 178 42.9)">3</text>
<text x="102.6" y="49.1">1</text>
<text x="108.1" y="53.5" transform="rotate(-90 108.1 53.5)">2</text>
<text x="138.2" y="49.1">1</text>
<text x="143.8" y="53.5" transform="rotate(-90 143.8 53.5)">2</text>
<text x="172.5" y="49.1">1</text>
<text x="178.1" y="53.5" transform="rotate(-90 178.1 53.5)">2</text>
<text x="184.7" y="77.9">1</text>
<text x="76.2" y="88.9">IRR_3.3V</text>
<text x="96.8" y="88.9">IRR_3.3V</text>
<text x="184.7" y="86.1">1</text>
<text x="54.3" y="91.7">IRR_3.3V</text>
<text x="69.6" y="90.8" transform="rotate(-90 69.6 90.8)">3</text>
<text x="71" y="90.8" transform="rotate(-90 71 90.8)">2</text>
<text x="72.4" y="90.8" transform="rotate(-90 72.4 90.8)">1</text>
<text x="87.5" y="90.8" transform="rotate(-90 87.5 90.8)">3</text>
<text x="88.9" y="90.8" transform="rotate(-90 88.9 90.8)">2</text>
<text x="90.2" y="90.8" transform="rotate(-90 90.2 90.8)">1</text>
<text x="108" y="90.8" transform="rotate(-90 108 90.8)">3</text>
<text x="109.4" y="90.8" transform="rotate(-90 109.4 90.8)">2</text>
<text x="110.8" y="90.8" transform="rotate(-90 110.8 90.8)">1</text>
<text x="151.8" y="91.6">1</text>
<text x="161.4" y="91.6">1</text>
<text x="184.7" y="95.7">1</text>
<text x="151.8" y="99.8">1</text>
<text x="161.4" y="99.8">1</text>
<text x="31.1" y="102.6">1</text>
<text x="31.1" y="103.9">2</text>
<text x="31.1" y="105.3">3</text>
<text x="31.1" y="106.7">4</text>
<text x="184.7" y="105.3">1</text>
<text x="25.7" y="111.4" transform="rotate(-90 25.7 111.4)">7</text>
<text x="27.1" y="111.4" transform="rotate(-90 27.1 111.4)">6</text>
<text x="31.1" y="108">5</text>
<text x="157.7" y="123.2">Title</text>
<text x="157.7" y="127.3">Size</text>
<text x="157.7" y="131.4">Date:</text>
<text x="159.1" y="128.7">B</text>
<text x="163.2" y="127.3">Document Number</text>
<text x="163.2" y="128.7">&lt;Doc&gt;</text>
<text x="164.8" y="131.4">Wednesday, May 04, 2022</text>
<text x="185.1" y="131.4">Sheet</text>
<text x="192" y="131.4">1</text>
<text x="196.1" y="131.4">of</text>
<text x="200.2" y="131.4">1</text>
<text x="203" y="127.3">Rev</text>
</g>
<g font-size="1.2" fill="#000080">
<text x="19.2" y="25.8">J1</text>
<text x="19.2" y="27.2">PH-2.0-5P</text>
<text x="39.7" y="25.8">FB1</text>
<text x="42.5" y="25.8">120R/100M/2A/BEAD</text>
<text x="48" y="28.6">1N5819</text>
<text x="56.2" y="27.2">D4</text>
<text x="97.4" y="29.9">0.1uF/16V</text>
<text x="99.8" y="27.2">C3</text>
<text x="110.5" y="24.4">R3</text>
<text x="110.5" y="26.1">200R/0603</text>
<text x="133" y="29.9">0.1uF/16V</text>
<text x="135.5" y="27.2">C2</text>
<text x="146.2" y="24.4">R2</text>
<text x="146.2" y="26.1">200R/0603</text>
<text x="168.7" y="29.9">0.1uF/16V</text>
<text x="171.1" y="27.2">C1</text>
<text x="180.5" y="24.4">R1</text>
<text x="180.5" y="26.1">200R/0603</text>
<text x="41.1" y="32.7">FB2</text>
<text x="43.9" y="32.7">120R/100M/2A/BEAD</text>
<text x="106.7" y="39.9" transform="rotate(-90 106.7 39.9)">IR0805/940nm</text>
<text x="108.1" y="40.2" transform="rotate(-90 108.1 40.2)">LED3</text>
<text x="142.4" y="39.9" transform="rotate(-90 142.4 39.9)">IR0805/940nm</text>
<text x="143.8" y="40.2" transform="rotate(-90 143.8 40.2)">LED2</text>
<text x="176.7" y="39.9" transform="rotate(-90 176.7 39.9)">IR0805/940nm</text>
<text x="178.1" y="40.2" transform="rotate(-90 178.1 40.2)">LED1</text>
<text x="84.8" y="52.4" transform="rotate(-90 84.8 52.4)">D3</text>
<text x="97.4" y="51.9">L2N7002SLT1G</text>
<text x="101" y="53.5">Q3</text>
<text x="120.4" y="52.4" transform="rotate(-90 120.4 52.4)">D2</text>
<text x="133" y="51.9">L2N7002SLT1G</text>
<text x="136.7" y="53.5">Q2</text>
<text x="154.7" y="52.4" transform="rotate(-90 154.7 52.4)">D1</text>
<text x="167.3" y="51.9">L2N7002SLT1G</text>
<text x="171" y="53.5">Q1</text>
<text x="88.9" y="64.3" transform="rotate(-90 88.9 64.3)">LESD8D3.3CAT5G</text>
<text x="124.6" y="64.3" transform="rotate(-90 124.6 64.3)">LESD8D3.3CAT5G</text>
<text x="158.9" y="64.3" transform="rotate(-90 158.9 64.3)">LESD8D3.3CAT5G</text>
<text x="68.6" y="82">IR3</text>
<text x="68.6" y="80.7">NC/SL0038EC</text>
<text x="86.4" y="82">IR2</text>
<text x="86.4" y="80.7">NC/SL0038EC</text>
<text x="107" y="82">IR1</text>
<text x="107" y="80.7">NC/SL0038EC</text>
<text x="175.5" y="79.3">H6</text>
<text x="178.3" y="82">HOLE</text>
<text x="148.1" y="89.2">MARK</text>
<text x="157.7" y="89.2">MARK</text>
<text x="175.5" y="87.5">H3</text>
<text x="41.1" y="93">FB3 NC/120R/100M/2A/BEAD</text>
<text x="48" y="95.8">NC/1N5819</text>
<text x="56.2" y="94.4">D5</text>
<text x="60.3" y="93">R26</text>
<text x="78.1" y="93">R25</text>
<text x="97.4" y="93">R24</text>
<text x="97.4" y="95.8">NC/100R/1%/0603</text>
<text x="148.1" y="94.8">H7</text>
<text x="157.7" y="94.8">H1</text>
<text x="178.3" y="90.3">HOLE</text>
<text x="24.7" y="98.5">J2</text>
<text x="24.7" y="99.9">NC/XH-2.5-5P</text>
<text x="59" y="101.3">NC/0.1uF/16V</text>
<text x="60.3" y="97.2">NC/100R/1%/0603</text>
<text x="61.4" y="98.5">C6</text>
<text x="69.7" y="99.7" transform="rotate(-90 69.7 99.7)">R13</text>
<text x="75.4" y="101.3">NC/0.1uF/16V</text>
<text x="77.9" y="98.5">C5</text>
<text x="78.1" y="97.2">NC/100R/1%/0603</text>
<text x="90.3" y="98.4" transform="rotate(-90 90.3 98.4)">R12</text>
<text x="96" y="101.3">NC/0.1uF/16V</text>
<text x="98.5" y="98.5">C4</text>
<text x="106.7" y="101.9" transform="rotate(-90 106.7 101.9)">NC/10K</text>
<text x="110.9" y="99.7" transform="rotate(-90 110.9 99.7)">R11</text>
<text x="148.1" y="97.4">MARK</text>
<text x="157.7" y="97.4">MARK</text>
<text x="175.5" y="97.2">H4</text>
<text x="179.6" y="101.3">HOLE</text>
<text x="41.1" y="102.6">FB4 NC/120R/100M/2A/BEAD</text>
<text x="68.3" y="103.3" transform="rotate(-90 68.3 103.3)">NC/10K</text>
<text x="86.1" y="103.3" transform="rotate(-90 86.1 103.3)">NC/10K</text>
<text x="148.1" y="103">H8</text>
<text x="157.7" y="103">H2</text>
<text x="175.5" y="106.7">H5</text>
<text x="179.6" y="110.9">HOLE</text>
</g>
<g font-size="1.2" fill="#004080">
<text x="23.3" y="30.7">1</text>
<text x="23.3" y="32.1">2</text>
<text x="23.3" y="33.5">3</text>
<text x="23.3" y="34.9">4</text>
<text x="21.2" y="36.3" transform="rotate(-90 21.2 36.3)">7</text>
<text x="22.5" y="36.3" transform="rotate(-90 22.5 36.3)">6</text>
<text x="23.3" y="36.2">5</text>
<text x="108.9" y="45.4" transform="rotate(-90 108.9 45.4)">D</text>
<text x="144.6" y="45.4" transform="rotate(-90 144.6 45.4)">D</text>
<text x="178.9" y="45.4" transform="rotate(-90 178.9 45.4)">D</text>
<text x="104.9" y="50">G</text>
<text x="108.2" y="51.6" transform="rotate(-90 108.2 51.6)">S</text>
<text x="140.5" y="50">G</text>
<text x="143.9" y="51.6" transform="rotate(-90 143.9 51.6)">S</text>
<text x="174.8" y="50">G</text>
<text x="178.2" y="51.6" transform="rotate(-90 178.2 51.6)">S</text>
<text x="70.5" y="89.3" transform="rotate(-90 70.5 89.3)">VS</text>
<text x="71.8" y="89.3" transform="rotate(-90 71.8 89.3)">GND</text>
<text x="73.2" y="89.2" transform="rotate(-90 73.2 89.2)">OUT</text>
<text x="88.4" y="89.3" transform="rotate(-90 88.4 89.3)">VS</text>
<text x="89.6" y="89.3" transform="rotate(-90 89.6 89.3)">GND</text>
<text x="91" y="89.2" transform="rotate(-90 91 89.2)">OUT</text>
<text x="108.9" y="89.3" transform="rotate(-90 108.9 89.3)">VS</text>
<text x="110.2" y="89.3" transform="rotate(-90 110.2 89.3)">GND</text>
<text x="111.5" y="89.2" transform="rotate(-90 111.5 89.2)">OUT</text>
<text x="28.8" y="103.5">1</text>
<text x="28.8" y="104.8">2</text>
<text x="28.8" y="106.2">3</text>
<text x="28.8" y="107.6">4</text>
<text x="26.6" y="109.1" transform="rotate(-90 26.6 109.1)">7</text>
<text x="28" y="109.1" transform="rotate(-90 28 109.1)">6</text>
<text x="28.8" y="108.9">5</text>
</g>
<g font-size="1.2" fill="#f00">
<text x="31.8" y="32.4">IR_TX3</text>
<text x="31.8" y="33.8">IR_TX2</text>
<text x="31.8" y="35.2">IR_TX1</text>
<text x="82.5" y="48.9">IR_TX3</text>
<text x="118.2" y="48.9">IR_TX2</text>
<text x="152.5" y="48.9">IR_TX1</text>
<text x="37.3" y="105.1">IR_RX3</text>
<text x="37.3" y="106.5">IR_RX2</text>
<text x="37.3" y="107.9">IR_RX1</text>
</g>
<g font-size="1">
<text x="21.9" y="1">5</text>
<text x="63.1" y="1">4</text>
<text x="104.2" y="1">3</text>
<text x="145.4" y="1">2</text>
<text x="186.5" y="1">1</text>
<text x=".3" y="18.5">D</text>
<text x="207.5" y="18.5">D</text>
<text x=".3" y="51">C</text>
<text x="207.5" y="51">C</text>
<text x=".3" y="83.6">B</text>
<text x="207.5" y="83.6">B</text>
<text x=".3" y="116.2">A</text>
<text x="207.5" y="116.2">A</text>
<text x="21.9" y="132.7">5</text>
<text x="63.1" y="132.7">4</text>
<text x="104.2" y="132.7">3</text>
<text x="145.4" y="132.7">2</text>
<text x="186.5" y="132.7">1</text>
</g>
</svg>
